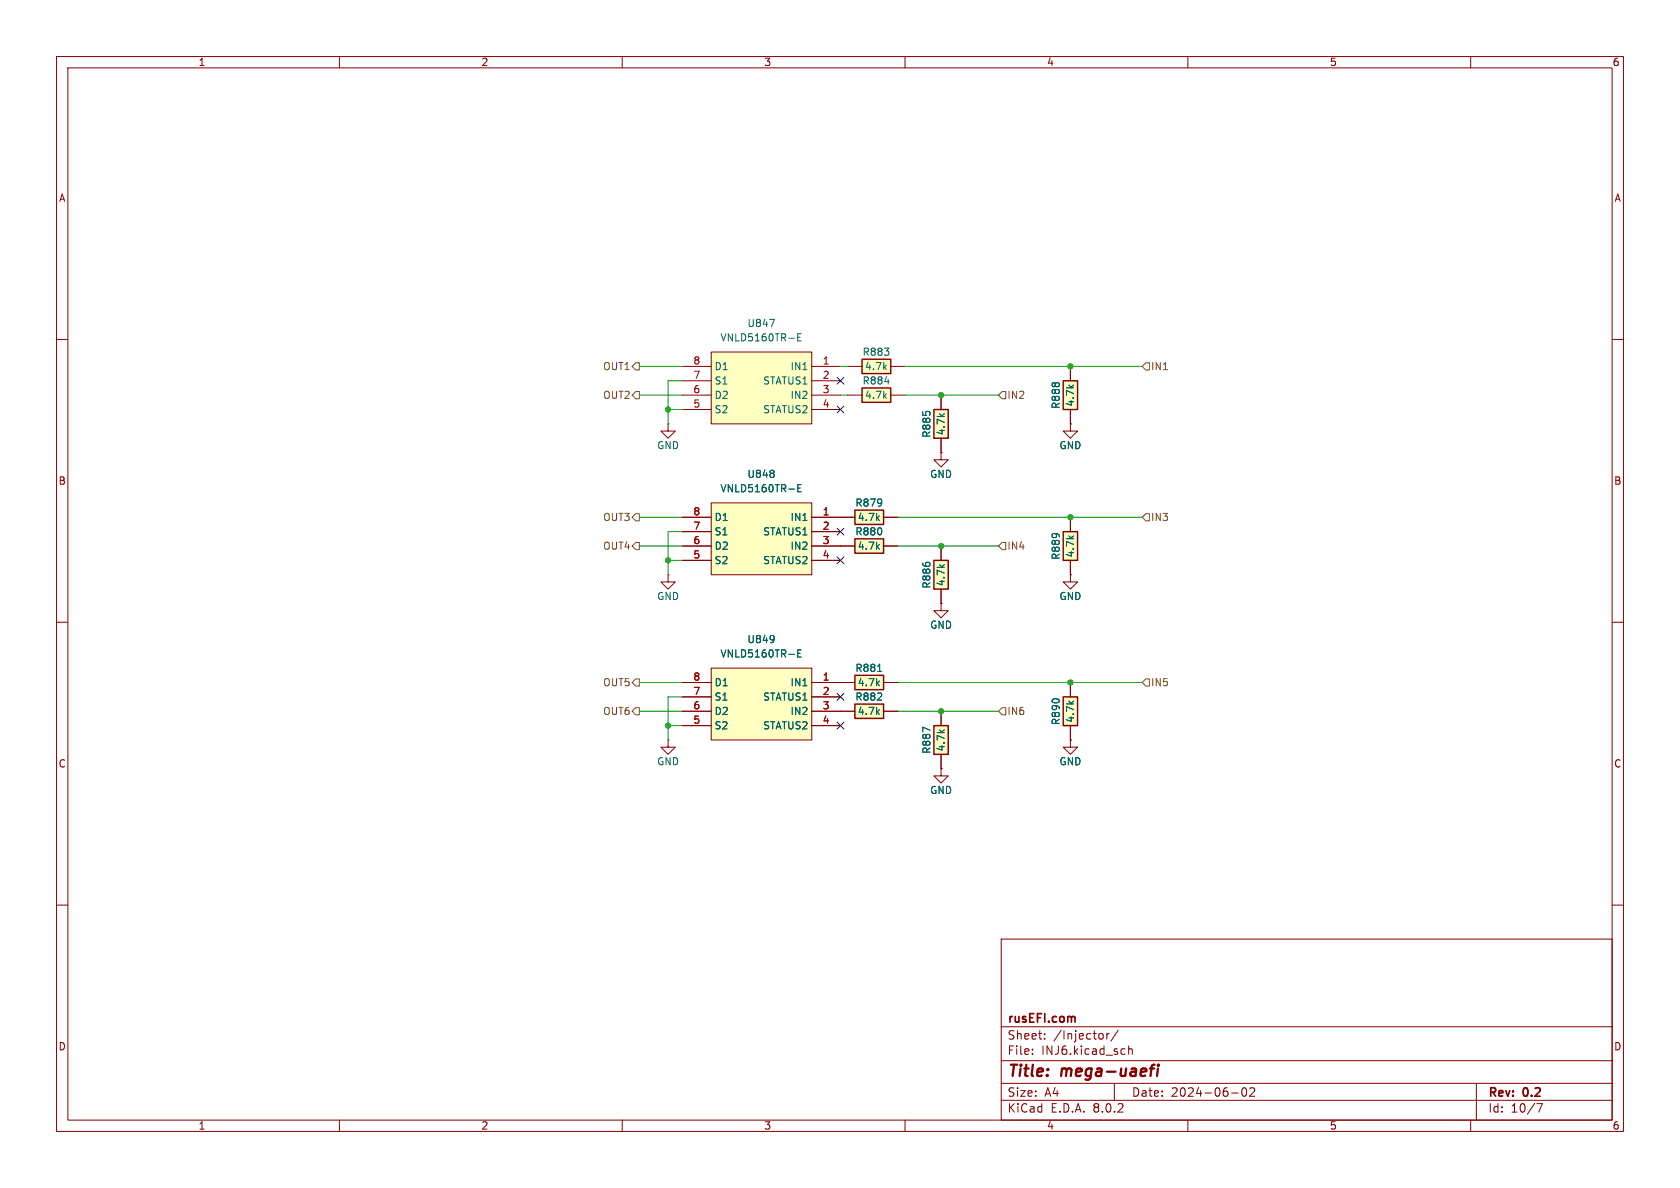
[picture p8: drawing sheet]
<svg xmlns="http://www.w3.org/2000/svg" width="297mm" height="210mm" viewBox="0 0 297 210" stroke-linecap="round" stroke-linejoin="round" font-family="sans-serif">
<g fill="none" stroke="#840000" stroke-width=".18">
<path d="M10 10h277v190h-277zM12 12h273v186h-273zM60 10v2M110 10v2M160 10v2M210 10v2M260 10v2M10 60h2M285 60h2M10 110h2M118.1 101.6v1.3h-1.3l1.3 1.2 1.3-1.2h-1.3M118.1 101.6h.1"/>
<path d="M189.2 101.6v1.3h1.3l-1.3 1.2-1.2-1.2h1.2M189.2 101.6h.1M285 110h2M10 160h2M285 160h2M177 166h108v32h-108zM60 198v2M110 198v2M160 198v2M177 194.5h108M177 191.5h108M177 187.5h108"/>
<path d="M177 181.5h108M182.5 186.3v.1M182.5 185.5v.1M184.7 183.6v.1M184.7 182.8v.1M195 182.8v.8M195.7 182.7v1M196.1 182.7l-.3 .1-.1 .2M197 191.5v3M197.7 182.1l-1.3 2M198.7 185.4l.2 .1M198.9 186.3l-.2 .1"/>
<path d="M199.5 184.9v1.5M199.5 185.5l.2-.1 .4 .1 .1 .9M210 198v2M217.7 193.2h1.2M219.7 192.4l.2-.1a.81 .81 0 0 1 .6 .6 .81 .81 0 0 1-.3 .8l-.2 .1a.81 .81 0 0 1-.3-1.4zM221 192.4l.5-.1 .2 .1 .1 .3-.9 1.1h.9M260 198v2M261 191.5v6.5M271.7 195.1h1l-.7 1.5"/>
</g>
<path d="M203.3 188.9h.7M204.1 188.2l-.4 .1-.1 .2-.2 1.7M204.7 188.9l-.2 1.3M204.8 188.2v.2M204.8 188.2l-.1 .1 .1 .1M204.8 188.2l.1 .1-.1 .1" fill="none" stroke="#840000" stroke-width=".4"/>
<path d="M189.8 179.7l.3 .2v.8" fill="none" stroke="#840000" stroke-width=".3"/>
<path d="M188 94h2.5v5.1h-2.5z" fill="#ffffc2"/>
<path d="M188 94h2.5v5.1h-2.5z" fill="none" stroke="#840000" stroke-width=".25"/>
<path d="M189.2 91.4v2.6M189.2 99.1v2.5" fill="none" stroke="#840000" stroke-width=".18"/>
<path d="M152.4 68.6h5.1v2.5h-5.1z" fill="#ffffc2"/>
<path d="M152.4 68.6h5.1v2.5h-5.1z" fill="none" stroke="#840000" stroke-width=".25"/>
<path d="M149.9 69.9h2.5M157.5 69.9h2.5M189.2 74.9v1.3h1.3l-1.3 1.3-1.2-1.3h1.2M189.2 74.9h.1M166.4 80v1.3h1.2l-1.2 1.3-1.3-1.3h1.3M166.4 80h.1" fill="none" stroke="#840000" stroke-width=".18"/>
<path d="M156.4 67.5h.8" fill="none" stroke="#006464" stroke-width=".18"/>
<path d="M165.1 72.4h2.5v5.1h-2.5z" fill="#ffffc2"/>
<path d="M165.1 72.4h2.5v5.1h-2.5z" fill="none" stroke="#840000" stroke-width=".25"/>
<path d="M166.4 69.9v2.5M166.4 77.5v2.5" fill="none" stroke="#840000" stroke-width=".18"/>
<path d="M188 67.3h2.5v5.1h-2.5z" fill="#ffffc2"/>
<path d="M188 67.3h2.5v5.1h-2.5z" fill="none" stroke="#840000" stroke-width=".25"/>
<path d="M189.2 64.8v2.5M189.2 72.4v2.5M189.2 130.8v1.3h1.3l-1.3 1.3-1.2-1.3h1.2M189.2 130.8h.1" fill="none" stroke="#840000" stroke-width=".18"/>
<path d="M188 123.2h2.5v5.1h-2.5z" fill="#ffffc2"/>
<path d="M188 123.2h2.5v5.1h-2.5z" fill="none" stroke="#840000" stroke-width=".25"/>
<path d="M189.2 120.7v2.5M189.2 128.3v2.5" fill="none" stroke="#840000" stroke-width=".18"/>
<path d="M151.1 90.2h5.1v2.5h-5.1z" fill="#ffffc2"/>
<path d="M151.1 90.2h5.1v2.5h-5.1z" fill="none" stroke="#840000" stroke-width=".25"/>
<path d="M148.6 91.4h2.5M156.2 91.4h2.5M118.1 130.8v1.3h-1.3l1.3 1.3 1.3-1.3h-1.3M118.1 130.8h.1" fill="none" stroke="#840000" stroke-width=".18"/>
<path d="M151.1 95.3h5.1v2.5h-5.1z" fill="#ffffc2"/>
<path d="M151.1 95.3h5.1v2.5h-5.1z" fill="none" stroke="#840000" stroke-width=".25"/>
<path d="M148.6 96.5h2.5M156.2 96.5h2.5M166.4 106.7v1.3h1.2l-1.2 1.2-1.3-1.2h1.3M166.4 106.7h.1M166.4 135.9v1.3h1.2l-1.2 1.2-1.3-1.2h1.3M166.4 135.9h.1" fill="none" stroke="#840000" stroke-width=".18"/>
<path d="M125.7 118.1h17.8v12.7h-17.8z" fill="#ffffc2"/>
<path d="M125.7 118.1h17.8v12.7h-17.8zM120.6 120.7h5.1M120.6 123.2h5.1M120.6 125.7h5.1M120.6 128.3h5.1M143.5 120.7h5.1M143.5 123.2h5.1M143.5 125.7h5.1M143.5 128.3h5.1" fill="none" stroke="#840000" stroke-width=".18"/>
<path d="M136.8 112.5v.8M136.9 112.9l-.1 .1M141 115.5h.5M141.6 114.9h-.6v1.2h.6" fill="none" stroke="#006464" stroke-width=".18"/>
<path d="M151.1 124.5h5.1v2.5h-5.1z" fill="#ffffc2"/>
<path d="M151.1 124.5h5.1v2.5h-5.1z" fill="none" stroke="#840000" stroke-width=".25"/>
<path d="M148.6 125.7h2.5M156.2 125.7h2.5" fill="none" stroke="#840000" stroke-width=".18"/>
<path d="M151.1 119.4h5.1v2.5h-5.1z" fill="#ffffc2"/>
<path d="M151.1 119.4h5.1v2.5h-5.1z" fill="none" stroke="#840000" stroke-width=".25"/>
<path d="M148.6 120.7h2.5M156.2 120.7h2.5" fill="none" stroke="#840000" stroke-width=".18"/>
<path d="M155.2 118.7h.7" fill="none" stroke="#006464" stroke-width=".18"/>
<path d="M165.1 99.1h2.5v5h-2.5z" fill="#ffffc2"/>
<path d="M165.1 99.1h2.5v5h-2.5z" fill="none" stroke="#840000" stroke-width=".25"/>
<path d="M166.4 96.5v2.6M166.4 104.1v2.6" fill="none" stroke="#840000" stroke-width=".18"/>
<path d="M125.7 88.9h17.8v12.7h-17.8z" fill="#ffffc2"/>
<path d="M120.6 91.4h5.1M120.6 94h5.1M120.6 96.5h5.1M120.6 99.1h5.1M125.7 88.9h17.8v12.7h-17.8zM143.5 91.4h5.1M143.5 94h5.1M143.5 96.5h5.1M143.5 99.1h5.1" fill="none" stroke="#840000" stroke-width=".18"/>
<path d="M136.8 83.3v.3M136.8 83.8v.5M141 86.3h.5M141.6 85.7h-.6v1.2h.6" fill="none" stroke="#006464" stroke-width=".18"/>
<path d="M125.7 62.2h17.8v12.7h-17.8z" fill="#ffffc2"/>
<path d="M120.6 64.8h5.1M120.6 67.3h5.1M120.6 69.9h5.1M120.6 72.4h5.1M125.7 62.2h17.8v12.7h-17.8zM143.5 64.8h5.1M143.5 67.3h5.1M143.5 69.9h5.1M143.5 72.4h5.1" fill="none" stroke="#840000" stroke-width=".18"/>
<path d="M136.1 56.5h.8l-.5 1.2M141 59.6h.5M141.6 59h-.6v1.3h.6" fill="none" stroke="#006464" stroke-width=".18"/>
<path d="M165.1 128.3h2.5v5.1h-2.5z" fill="#ffffc2"/>
<path d="M165.1 128.3h2.5v5.1h-2.5z" fill="none" stroke="#840000" stroke-width=".25"/>
<path d="M118.1 74.9v1.3h-1.3l1.3 1.3 1.3-1.3h-1.3M118.1 74.9h.1M166.4 125.7v2.6M166.4 133.4v2.5" fill="none" stroke="#840000" stroke-width=".18"/>
<path d="M164.4 129.1l-1.3-.6v.9" fill="none" stroke="#006464" stroke-width=".18"/>
<path d="M152.4 63.5h5.1v2.5h-5.1z" fill="#ffffc2"/>
<path d="M152.4 63.5h5.1v2.5h-5.1z" fill="none" stroke="#840000" stroke-width=".25"/>
<g fill="none" stroke="#840000" stroke-width=".18">
<path d="M149.9 64.8h2.5M157.5 64.8h2.5M166.4 69.9v2.5M166.4 77.5v2.5M189.2 74.9h.1M189.2 64.8v2.5M189.2 72.4v2.5M120.6 91.4h5.1M120.6 94h5.1M120.6 96.5h5.1M120.6 99.1h5.1M143.5 91.4h7.6"/>
<path d="M143.5 94h5.1M143.5 96.5h7.6M143.5 99.1h5.1M156.2 91.4h2.5M156.2 96.5h2.5M166.4 80h.1M166.4 96.5v2.6M189.2 91.4v2.6M189.2 99.1v2.5M166.4 106.7h.1M166.4 104.1v2.6M189.2 101.6h.1"/>
<path d="M120.6 120.7h5.1M120.6 123.2h5.1M120.6 125.7h5.1M120.6 128.3h5.1M143.5 120.7h7.6M143.5 123.2h5.1M143.5 125.7h7.6M143.5 128.3h5.1M156.2 120.7h2.5M156.2 125.7h2.5M166.4 135.9h.1M166.4 125.7v2.6"/>
<path d="M166.4 133.4v2.5M189.2 130.8h.1M189.2 120.7v2.5M189.2 128.3v2.5"/>
</g>
<path d="M111.8 64.8l.6-.7h.6v1.3h-.6zM111.8 69.9l.6-.7h.6v1.3h-.6zM177.2 69.2h.6v1.3h-.6l-.7-.6zM202.6 64.1h.6v1.3h-.6l-.7-.6zM112.4 90.8h.6v1.3h-.6l-.6-.7zM112.4 95.9h.6v1.3h-.6l-.6-.7zM177.2 95.9h.6v1.3h-.6l-.7-.7zM202.6 90.8h.6v1.3h-.6l-.7-.7zM112.4 120h.6v1.3h-.6l-.6-.6zM112.4 125.1h.6v1.3h-.6l-.6-.7zM177.2 125.1h.6v1.3h-.6l-.7-.7zM202.6 120h.6v1.3h-.6l-.7-.6z" fill="none" stroke="#725600" stroke-width=".18"/>
<g fill="none" stroke="#009600" stroke-width=".18">
<path d="M113 69.9h7.6M113 64.8h7.6M118.1 72.4h2.5M120.6 67.3h-2.5v7.6M148.6 69.9h1.3M148.6 64.8h1.3M160 69.9h16.5M160 64.8h41.9M113 91.4h7.6M113 96.5h7.6M118.1 99.1h2.5M120.6 94h-2.5v7.6"/>
<path d="M158.7 91.4h43.2M158.7 96.5h17.8M113 125.7h7.6M113 120.7h7.6M118.1 128.3h2.5M120.6 123.2h-2.5v7.6M158.7 125.7h17.8M158.7 120.7h43.2"/>
</g>
<path d="M148 71.8l1.2 1.2M148 66.7l1.2 1.2M149.2 71.8l-1.2 1.2M149.2 66.7l-1.2 1.2M148 93.4l1.2 1.2M148 98.5l1.2 1.2M149.2 93.4l-1.2 1.2M149.2 98.5l-1.2 1.2M148 127.7l1.2 1.2M148 122.6l1.2 1.2M149.2 127.7l-1.2 1.2M149.2 122.6l-1.2 1.2" fill="none" stroke="#000084" stroke-width=".18"/>
<path d="M136.8 83.3v.3M136.8 83.8v.5M141 86.3h.5M141.6 85.7h-.6v1.2h.6M136.8 112.5v.8M136.9 112.9l-.1 .1M141 115.5h.5M141.6 114.9h-.6v1.2h.6M155.2 118.7h.7M164.4 129.1l-1.3-.6v.9" fill="none" stroke="#006464" stroke-width=".18"/>
<g fill="#009600" stroke="#009600" stroke-width=".18">
<circle cx="166.4" cy="125.7" r=".46"/>
<circle cx="118.1" cy="128.3" r=".46"/>
<circle cx="118.1" cy="99.1" r=".46"/>
<circle cx="118.1" cy="72.4" r=".46"/>
<circle cx="189.2" cy="91.4" r=".46"/>
<circle cx="166.4" cy="96.5" r=".46"/>
<circle cx="166.4" cy="69.9" r=".46"/>
<circle cx="189.2" cy="64.8" r=".46"/>
<circle cx="189.2" cy="120.7" r=".46"/>
</g>
<g font-size="2.8" fill="#840000">
<text x="178" y="190.9">Title:</text>
<text x="187.7" y="190.9">mega-uaefi</text>
</g>
<g font-size="2.1" fill="#840000">
<text x="178" y="184">Sheet:</text>
<text x="178" y="181.2">rusEFI.com</text>
<text x="186.2" y="184">/Injector/</text>
<text x="178" y="186.7">File:</text>
<text x="184.1" y="186.7">INJ6.kicad_sch</text>
<text x="178" y="196.9">KiCad</text>
<text x="178" y="194.1">Size:</text>
<text x="184.7" y="194.1">A4</text>
<text x="185.7" y="196.9">E.D.A.</text>
<text x="193.3" y="196.9">8.0.2</text>
<text x="200" y="194.1">Date:</text>
<text x="207" y="194.1">2024-06-02</text>
<text x="263" y="194.3">Rev:</text>
<text x="263" y="196.9">Id:</text>
<text x="267.1" y="196.9">10/7</text>
<text x="269.4" y="194.3">0.2</text>
</g>
<g font-size="1.8" fill="#840000">
<text x="35" y="11.9">1</text>
<text x="85" y="11.9">2</text>
<text x="135" y="11.9">3</text>
<text x="185" y="11.9">4</text>
<text x="235" y="11.9">5</text>
<text x="285" y="11.9">6</text>
<text x="10.3" y="35.9">A</text>
<text x="285.3" y="35.9">A</text>
<text x="10.3" y="85.9">B</text>
<text x="285.3" y="85.9">B</text>
<text x="10.3" y="135.9">C</text>
<text x="285.3" y="135.9">C</text>
<text x="10.3" y="185.9">D</text>
<text x="285.3" y="185.9">D</text>
<text x="35" y="199.9">1</text>
<text x="85" y="199.9">2</text>
<text x="135" y="199.9">3</text>
<text x="185" y="199.9">4</text>
<text x="235" y="199.9">5</text>
<text x="285" y="199.9">6</text>
</g>
<g font-size="1.8" fill="#006464">
<text x="132" y="58">U847</text>
<text x="126.2" y="65.6">D1</text>
<text x="127.3" y="60.6">VNLD5160TR-E</text>
<text x="139.7" y="65.6">IN1</text>
<text x="152.4" y="63.1">R883</text>
<text x="152.8" y="65.6">4.7k</text>
<text x="126.2" y="70.7">D2</text>
<text x="126.2" y="68.2">S1</text>
<text x="134.8" y="68.2">STATUS1</text>
<text x="139.7" y="70.7">IN2</text>
<text x="152.4" y="68.2">R884</text>
<text x="152.8" y="70.7">4.7k</text>
<text x="190.1" y="72" transform="rotate(-90 190.1 72)">4.7k</text>
<text x="126.2" y="73.3">S2</text>
<text x="134.8" y="73.3">STATUS2</text>
<text x="164.7" y="77.5" transform="rotate(-90 164.7 77.5)">R885</text>
<text x="167.2" y="77.1" transform="rotate(-90 167.2 77.1)">4.7k</text>
<text x="187.6" y="72.4" transform="rotate(-90 187.6 72.4)">R888</text>
<text x="116.1" y="79.6">GND</text>
<text x="187.2" y="79.6">GND</text>
<text x="127.3" y="87.2">VNLD5160TR-E</text>
<text x="132" y="84.7">U848</text>
<text x="151.1" y="89.8">R879</text>
<text x="164.3" y="84.7">GND</text>
<text x="126.2" y="94.8">S1</text>
<text x="126.2" y="92.3">D1</text>
<text x="134.8" y="94.8">STATUS1</text>
<text x="139.7" y="92.3">IN1</text>
<text x="151.1" y="94.8">R880</text>
<text x="151.5" y="92.3">4.7k</text>
<text x="126.2" y="99.9">S2</text>
<text x="126.2" y="97.4">D2</text>
<text x="134.8" y="99.9">STATUS2</text>
<text x="139.7" y="97.4">IN2</text>
<text x="151.5" y="97.4">4.7k</text>
<text x="187.6" y="99.1" transform="rotate(-90 187.6 99.1)">R889</text>
<text x="190.1" y="98.6" transform="rotate(-90 190.1 98.6)">4.7k</text>
<text x="116.1" y="106.3">GND</text>
<text x="164.7" y="104.2" transform="rotate(-90 164.7 104.2)">R886</text>
<text x="167.2" y="103.7" transform="rotate(-90 167.2 103.7)">4.7k</text>
<text x="187.2" y="106.3">GND</text>
<text x="132" y="113.9">U849</text>
<text x="164.3" y="111.4">GND</text>
<text x="127.3" y="116.4">VNLD5160TR-E</text>
<text x="151.1" y="119">R881</text>
<text x="126.2" y="124.1">S1</text>
<text x="126.2" y="121.5">D1</text>
<text x="134.8" y="124.1">STATUS1</text>
<text x="139.7" y="121.5">IN1</text>
<text x="151.1" y="124.1">R882</text>
<text x="151.5" y="121.5">4.7k</text>
<text x="126.2" y="129.1">S2</text>
<text x="126.2" y="126.6">D2</text>
<text x="134.8" y="129.1">STATUS2</text>
<text x="139.7" y="126.6">IN2</text>
<text x="151.5" y="126.6">4.7k</text>
<text x="187.6" y="128.3" transform="rotate(-90 187.6 128.3)">R890</text>
<text x="190.1" y="127.9" transform="rotate(-90 190.1 127.9)">4.7k</text>
<text x="116.1" y="135.5">GND</text>
<text x="164.7" y="133.4" transform="rotate(-90 164.7 133.4)">R887</text>
<text x="167.2" y="132.9" transform="rotate(-90 167.2 132.9)">4.7k</text>
<text x="187.2" y="135.5">GND</text>
<text x="164.3" y="140.6">GND</text>
</g>
<g font-size="1.8" fill="#725600">
<text x="106.5" y="65.6">OUT1</text>
<text x="203.4" y="65.6">IN1</text>
<text x="106.5" y="70.7">OUT2</text>
<text x="178" y="70.7">IN2</text>
<text x="106.5" y="92.3">OUT3</text>
<text x="203.4" y="92.3">IN3</text>
<text x="106.5" y="97.4">OUT4</text>
<text x="178" y="97.4">IN4</text>
<text x="106.5" y="121.5">OUT5</text>
<text x="203.4" y="121.5">IN5</text>
<text x="106.5" y="126.6">OUT6</text>
<text x="178" y="126.6">IN6</text>
</g>
<g font-size="1.8" fill="#a90000">
<text x="122.5" y="64.5">8</text>
<text x="145.3" y="64.5">1</text>
<text x="122.5" y="69.6">6</text>
<text x="122.5" y="67.1">7</text>
<text x="145.3" y="67.1">2</text>
<text x="145.3" y="69.6">3</text>
<text x="122.5" y="72.1">5</text>
<text x="145.3" y="72.1">4</text>
<text x="122.5" y="93.7">7</text>
<text x="122.5" y="91.2">8</text>
<text x="145.3" y="91.2">1</text>
<text x="145.3" y="93.7">2</text>
<text x="122.5" y="98.8">5</text>
<text x="122.5" y="96.3">6</text>
<text x="145.3" y="96.3">3</text>
<text x="145.3" y="98.8">4</text>
<text x="122.5" y="125.5">6</text>
<text x="122.5" y="122.9">7</text>
<text x="122.5" y="120.4">8</text>
<text x="145.3" y="120.4">1</text>
<text x="145.3" y="122.9">2</text>
<text x="145.3" y="125.5">3</text>
<text x="122.5" y="128">5</text>
<text x="145.3" y="128">4</text>
</g>
</svg>
